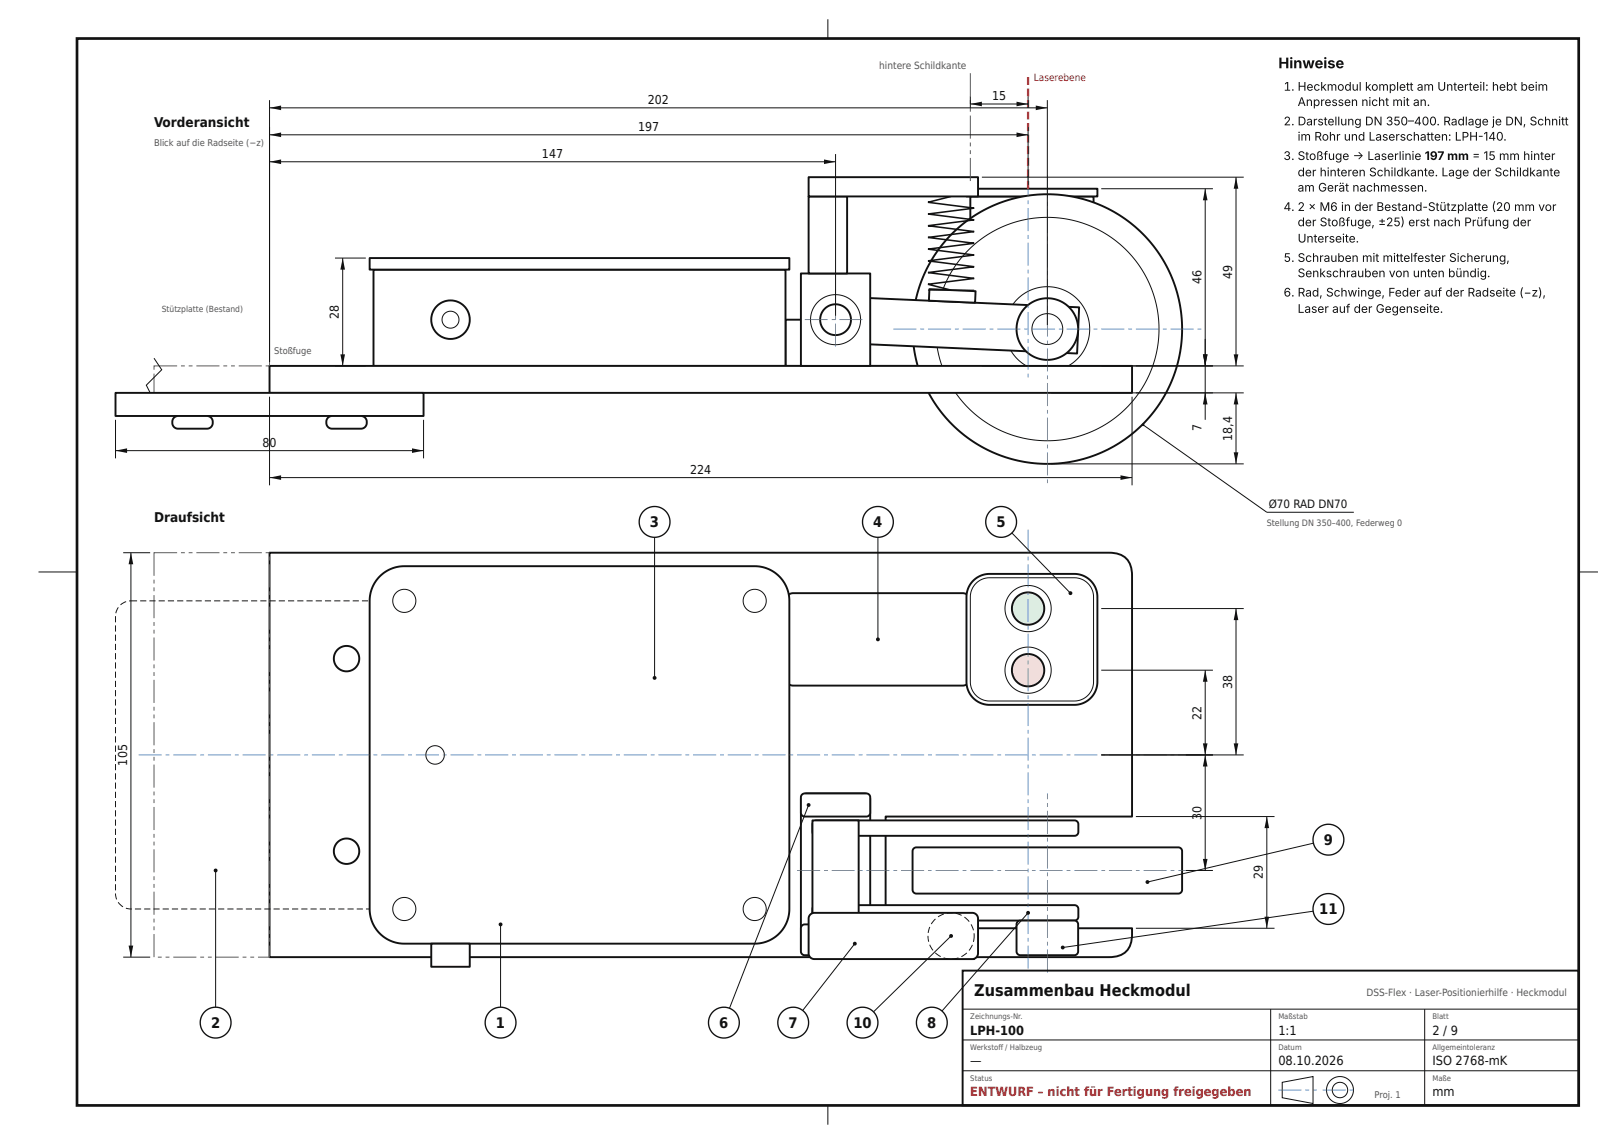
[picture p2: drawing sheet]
<svg xmlns="http://www.w3.org/2000/svg" width="420mm" height="297mm" viewBox="0 0 420 297" stroke-linecap="round" stroke-linejoin="round" font-family="sans-serif">
<path d="M252 51h32v44h-32z" fill="none" stroke="#111" stroke-width=".5"/>
<path d="M251 49h34v2h-34z" fill="#fff"/>
<path d="M251 49h34v2h-34z" fill="none" stroke="#111" stroke-width=".5"/>
<path d="M204 83h48v12h-48z" fill="#fff"/>
<path d="M204 83h48v12h-48z" fill="none" stroke="#111" stroke-width=".5"/>
<path d="M97 70h107v25h-107z" fill="#fff"/>
<path d="M97 70h107v25h-107z" fill="none" stroke="#111" stroke-width=".5"/>
<path d="M96 67h109v3h-109z" fill="#fff"/>
<path d="M96 67h109v3h-109z" fill="none" stroke="#111" stroke-width=".5"/>
<circle cx="117" cy="83" r="5" fill="#fff"/>
<circle cx="117" cy="83" r="5" fill="none" stroke="#111" stroke-width=".5"/>
<circle cx="117" cy="83" r="2.2" fill="none" stroke="#111" stroke-width=".26"/>
<circle cx="272" cy="85.4" r="35" fill="#fff"/>
<circle cx="272" cy="85.4" r="35" fill="none" stroke="#111" stroke-width=".5"/>
<g fill="none" stroke="#111" stroke-width=".26">
<circle cx="272" cy="85.4" r="11"/>
<circle cx="272" cy="85.4" r="29"/>
</g>
<path d="M47 94.9h1v.2h-1zM49 94.9h1v.2h-1zM51 94.9h6v.2h-6zM58 94.9h1v.2h-1zM60 94.9h1v.2h-1zM62 94.9h6v.2h-6zM69 94.9h1v.2h-1zM69.9 96h.2v1h-.2zM69.9 98h.2v4.1h-2.1v-.2l2 .1zM66 101.9h1v.2h-1zM64 101.9h1v.2h-1zM57 101.9h6v.2h-6zM55 101.9h1v.2h-1zM53 101.9h1v.2h-1zM46 101.9h6v.2h-6zM44 101.9h1v.2h-1zM42 101.9h1v.2h-1zM39.9 97h.2l-.1 5 1-.1v.2h-1.1zM39.9 94.9h6.1v.2l-6-.1 .1 1h-.2z" fill="#555"/>
<path d="M40 93l2 3-4 4 2 4" fill="none" stroke="#111" stroke-width=".26"/>
<path d="M70 95h224v7h-224z" fill="#fff"/>
<path d="M70 95h224v7h-224z" fill="none" stroke="#111" stroke-width=".5"/>
<path d="M30 102h80v6h-80z" fill="#fff"/>
<path d="M30 102h80v6h-80z" fill="none" stroke="#111" stroke-width=".5"/>
<path d="M45.2 108.4l.9-.4h7.6a1.66 1.66 0 0 1 1.6 1.6 1.66 1.66 0 0 1-1.6 1.7h-7.5a1.67 1.67 0 0 1-1.4-1.1 1.67 1.67 0 0 1 .4-1.8z" fill="#fff"/>
<path d="M45.2 108.4l.9-.4h7.6a1.66 1.66 0 0 1 1.6 1.6 1.66 1.66 0 0 1-1.6 1.7h-7.5a1.67 1.67 0 0 1-1.4-1.1 1.67 1.67 0 0 1 .4-1.8z" fill="none" stroke="#111" stroke-width=".5"/>
<path d="M85.2 108.4l.9-.4h7.6a1.66 1.66 0 0 1 1.6 1.6 1.66 1.66 0 0 1-1.6 1.7h-7.5a1.67 1.67 0 0 1-1.4-1.1 1.67 1.67 0 0 1 .4-1.8z" fill="#fff"/>
<path d="M85.2 108.4l.9-.4h7.6a1.66 1.66 0 0 1 1.6 1.6 1.66 1.66 0 0 1-1.6 1.7h-7.5a1.67 1.67 0 0 1-1.4-1.1 1.67 1.67 0 0 1 .4-1.8z" fill="none" stroke="#111" stroke-width=".5"/>
<path d="M211.3 76.7l69 3.1-.6 12-69-3.1z" fill="#fff"/>
<path d="M211.3 76.7l69 3.1-.6 12-69-3.1z" fill="none" stroke="#111" stroke-width=".5"/>
<path d="M241.4 75.1l12 .5-.2 3-12-.5z" fill="#fff"/>
<path d="M241.4 75.1l12 .5-.2 3-12-.5z" fill="none" stroke="#111" stroke-width=".5"/>
<path d="M208 71h18v24h-18z" fill="#fff"/>
<path d="M208 71h18v24h-18z" fill="none" stroke="#111" stroke-width=".5"/>
<circle cx="217" cy="83" r="4" fill="#fff"/>
<circle cx="217" cy="83" r="4" fill="none" stroke="#111" stroke-width=".5"/>
<g fill="none" stroke="#111" stroke-width=".26">
<path d="M241 51h12M241 75.3h12"/>
<circle cx="217" cy="83" r="6.5"/>
</g>
<path d="M247 51l-6 1.5 12 1.5-12 1.6 12 1.5-12 1.5 12 1.5-12 1.5 12 1.6-12 1.5 12 1.5-12 1.5 12 1.5-12 1.6 12 1.5-12 1.5 6 1.5" fill="none" stroke="#111" stroke-width=".4"/>
<path d="M210 51h10v20h-10z" fill="#fff"/>
<path d="M210 51h10v20h-10z" fill="none" stroke="#111" stroke-width=".5"/>
<path d="M210 46h44v5h-44z" fill="#fff"/>
<path d="M210 46h44v5h-44z" fill="none" stroke="#111" stroke-width=".5"/>
<circle cx="272" cy="85.4" r="8" fill="#fff"/>
<circle cx="272" cy="85.4" r="8" fill="none" stroke="#111" stroke-width=".5"/>
<circle cx="272" cy="85.4" r="4" fill="none" stroke="#111" stroke-width=".26"/>
<g fill="#2563a8">
<path d="M232 85.3h6v.2h-6zM239 85.3h1v.2h-1zM241 85.3h6v.2h-6zM248 85.3h1v.2h-1zM250 85.3h6v.2h-6zM257 85.3h1v.2h-1zM259 85.3h6v.2h-6zM266 85.3h1v.2h-1zM268 85.3h6v.2h-6zM275 85.3h1v.2h-1zM277 85.3h6v.2h-6zM284 85.3h1v.2h-1zM286 85.3h6v.2h-6zM293 85.3h1v.2h-1zM295 85.3h6v.2h-6zM302 85.3h1v.2h-1zM304 85.3h6v.2h-6zM311 85.3h1v.2h-1z"/>
<path d="M271.9 45.4h.2v6h-.2zM271.9 52.4h.2v1h-.2zM271.9 54.4h.2v6h-.2zM271.9 61.4h.2v1h-.2zM271.9 63.4h.2v6h-.2zM271.9 70.4h.2v1h-.2zM271.9 72.4h.2v6h-.2zM271.9 79.4h.2v1h-.2zM271.9 81.4h.2v6h-.2zM271.9 88.4h.2v1h-.2zM271.9 90.4h.2v6h-.2zM271.9 97.4h.2v1h-.2zM271.9 99.4h.2v6h-.2zM271.9 106.4h.2v1h-.2zM271.9 108.4h.2v6h-.2zM271.9 115.4h.2v1h-.2zM271.9 117.4h.2v6h-.2zM271.9 124.4h.2v1h-.2z"/>
<path d="M209 82.9h6v.2h-6zM216 82.9h1v.2h-1zM218 82.9h6v.2h-6z"/>
<path d="M216.9 75h.2v6h-.2zM216.9 82h.2v1h-.2zM216.9 84h.2v6h-.2z"/>
<path d="M266.9 45h.2v6h-.2zM266.9 52h.2v1h-.2zM266.9 54h.2v6h-.2zM266.9 61h.2v1h-.2zM266.9 63h.2v6h-.2zM266.9 70h.2v1h-.2zM266.9 72h.2v6h-.2zM266.9 79h.2v1h-.2zM266.9 81h.2v6h-.2zM266.9 88h.2v1h-.2zM266.9 90h.2v6h-.2zM266.9 97h.2v1h-.2z"/>
</g>
<path d="M266.7 47h.6v2h-.6zM266.7 44h.6v2h-.6zM266.7 41h.6v2h-.6zM266.7 38h.6v2h-.6zM266.7 35h.6v2h-.6zM266.7 32h.6v2h-.6zM266.7 29h.6v2h-.6zM266.7 26h.6v2h-.6zM266.7 23h.6v2h-.6zM266.7 20h.6v2h-.6z" fill="#d22"/>
<g fill="#555">
<path d="M251.9 19h.2v6h-.2zM251.9 26h.2v1h-.2zM251.9 28h.2v1h-.2zM251.9 30h.2v6h-.2zM251.9 37h.2v1h-.2zM251.9 39h.2v1h-.2zM251.9 41h.2v6h-.2z"/>
<path d="M69.9 85h.2v6h-.2zM69.9 92h.2v1h-.2zM69.9 94h.2v1h-.2z"/>
</g>
<path d="M70 40v54M70 42h147M217 40v42" fill="none" stroke="#111" stroke-width=".26"/>
<g fill="#111">
<path d="M70 42l3-.6v1.2z"/>
<path d="M214 41.4l3 .6-3 .6z"/>
</g>
<path d="M70 33v61M70 35h197M267 33v15" fill="none" stroke="#111" stroke-width=".26"/>
<g fill="#111">
<path d="M70 35l3-.6v1.2z"/>
<path d="M264 34.4l3 .6-3 .6z"/>
</g>
<path d="M70 26v68M70 28h202M272 26v58.4" fill="none" stroke="#111" stroke-width=".26"/>
<g fill="#111">
<path d="M70 28l3-.6v1.2z"/>
<path d="M269 27.4l3 .6-3 .6z"/>
</g>
<path d="M252 25v3M252 27h15M267 25v3" fill="none" stroke="#111" stroke-width=".26"/>
<g fill="#111">
<path d="M252 27l3-.6v1.2z"/>
<path d="M264 26.4l3 .6-3 .6z"/>
</g>
<path d="M286 49h29M313 49v46M286 95h29" fill="none" stroke="#111" stroke-width=".26"/>
<g fill="#111">
<path d="M312.4 92h1.2l-.6 3z"/>
<path d="M313 49l.6 3h-1.2z"/>
</g>
<path d="M255 46h68M321 46v49M255 95h68" fill="none" stroke="#111" stroke-width=".26"/>
<g fill="#111">
<path d="M320.4 92h1.2l-.6 3z"/>
<path d="M321 46l.6 3h-1.2z"/>
</g>
<path d="M295 95h20M313 88v21M295 102h20" fill="none" stroke="#111" stroke-width=".26"/>
<path d="M312.4 92h1.2l-.6 3z" fill="#111"/>
<path d="M313 102v3" fill="none" stroke="#111" stroke-width=".26"/>
<path d="M313 102l.6 3h-1.2z" fill="#111"/>
<path d="M273 102h50M321 102v18.4M273 120.4h50" fill="none" stroke="#111" stroke-width=".26"/>
<g fill="#111">
<path d="M321 102l.6 3h-1.2z"/>
<path d="M320.4 117.4h1.2l-.6 3z"/>
</g>
<path d="M87 67h8M89 67v28M87 95h8" fill="none" stroke="#111" stroke-width=".26"/>
<g fill="#111">
<path d="M88.4 92h1.2l-.6 3z"/>
<path d="M89 67l.6 3h-1.2z"/>
</g>
<path d="M30 109v10M30 117h80M110 109v10" fill="none" stroke="#111" stroke-width=".26"/>
<g fill="#111">
<path d="M30 117l3-.6v1.2z"/>
<path d="M107 116.4l3 .6-3 .6z"/>
</g>
<path d="M70 103v23M294 103v23M70 124h224" fill="none" stroke="#111" stroke-width=".26"/>
<g fill="#111">
<path d="M70 124l3-.6v1.2z"/>
<path d="M291 123.4l3 .6-3 .6z"/>
</g>
<path d="M296.8 110.3l32.2 22.7h22.6" fill="none" stroke="#111" stroke-width=".26"/>
<circle cx="296.8" cy="110.3" r=".35" fill="#111"/>
<path d="M70 143.5h218a5.3 5.3 0 0 1 6 6v62.5h-64v29h64a7.4 7.4 0 0 1-1.5 6 5.9 5.9 0 0 1-4.5 1.5h-218z" fill="#fff"/>
<path d="M70 143.5h218a5.3 5.3 0 0 1 6 6v62.5h-64v29h64a7.4 7.4 0 0 1-1.5 6 5.9 5.9 0 0 1-4.5 1.5h-218z" fill="none" stroke="#111" stroke-width=".5"/>
<path d="M47 143.4h1v.2h-1zM49 143.4h1v.2h-1zM51 143.4h6v.2h-6zM58 143.4h1v.2h-1zM60 143.4h1v.2h-1zM62 143.4h6v.2h-6zM69 143.4h1v.2h-1zM69.9 144.5h.2v1h-.2zM69.9 146.5h.2v6h-.2zM69.9 153.5h.2v1h-.2zM69.9 155.5h.2v1h-.2zM69.9 157.5h.2v6h-.2zM69.9 164.5h.2v1h-.2zM69.9 166.5h.2v1h-.2zM69.9 168.5h.2v6h-.2zM69.9 175.5h.2v1h-.2zM69.9 177.5h.2v1h-.2zM69.9 179.5h.2v6h-.2zM69.9 186.5h.2v1h-.2zM69.9 188.5h.2v1h-.2zM69.9 190.5h.2v6h-.2zM69.9 197.5h.2v1h-.2zM69.9 199.5h.2v1h-.2zM69.9 201.5h.2v6h-.2zM69.9 208.5h.2v1h-.2zM69.9 210.5h.2v1h-.2zM69.9 212.5h.2v6h-.2zM69.9 219.5h.2v1h-.2zM69.9 221.5h.2v1h-.2zM69.9 223.5h.2v6h-.2zM69.9 230.5h.2v1h-.2zM69.9 232.5h.2v1h-.2zM69.9 234.5h.2v6h-.2zM69.9 241.5h.2v1h-.2zM69.9 243.5h.2v1h-.2zM67 248.4l3 .1-.1-3h.2v3.1h-3.1zM65 248.4h1v.2h-1zM63 248.4h1v.2h-1zM56 248.4h6v.2h-6zM54 248.4h1v.2h-1zM52 248.4h1v.2h-1zM45 248.4h6v.2h-6zM43 248.4h1v.2h-1zM41 248.4h1v.2h-1zM39.9 242.5h.2v6h-.2zM39.9 240.5h.2v1h-.2zM39.9 238.5h.2v1h-.2zM39.9 231.5h.2v6h-.2zM39.9 229.5h.2v1h-.2zM39.9 227.5h.2v1h-.2zM39.9 220.5h.2v6h-.2zM39.9 218.5h.2v1h-.2zM39.9 216.5h.2v1h-.2zM39.9 209.5h.2v6h-.2zM39.9 207.5h.2v1h-.2zM39.9 205.5h.2v1h-.2zM39.9 198.5h.2v6h-.2zM39.9 196.5h.2v1h-.2zM39.9 194.5h.2v1h-.2zM39.9 187.5h.2v6h-.2zM39.9 185.5h.2v1h-.2zM39.9 183.5h.2v1h-.2zM39.9 176.5h.2v6h-.2zM39.9 174.5h.2v1h-.2zM39.9 172.5h.2v1h-.2zM39.9 165.5h.2v6h-.2zM39.9 163.5h.2v1h-.2zM39.9 161.5h.2v1h-.2zM39.9 154.5h.2v6h-.2zM39.9 152.5h.2v1h-.2zM39.9 150.5h.2v1h-.2zM39.9 143.4h6.1v.2l-6-.1 .1 6h-.2z" fill="#555"/>
<circle cx="90" cy="221" r="3.3" fill="#fff"/>
<circle cx="90" cy="221" r="3.3" fill="none" stroke="#111" stroke-width=".5"/>
<circle cx="90" cy="171" r="3.3" fill="#fff"/>
<circle cx="90" cy="171" r="3.3" fill="none" stroke="#111" stroke-width=".5"/>
<circle cx="152" cy="234" r="2.75" fill="#fff"/>
<circle cx="152" cy="234" r="2.75" fill="none" stroke="#111" stroke-width=".5"/>
<circle cx="152" cy="158" r="2.75" fill="#fff"/>
<circle cx="152" cy="158" r="2.75" fill="none" stroke="#111" stroke-width=".5"/>
<circle cx="197" cy="234" r="2.75" fill="#fff"/>
<circle cx="197" cy="234" r="2.75" fill="none" stroke="#111" stroke-width=".5"/>
<circle cx="197" cy="158" r="2.75" fill="#fff"/>
<circle cx="197" cy="158" r="2.75" fill="none" stroke="#111" stroke-width=".5"/>
<circle cx="258" cy="166" r="2.75" fill="#fff"/>
<circle cx="258" cy="166" r="2.75" fill="none" stroke="#111" stroke-width=".5"/>
<circle cx="278" cy="166" r="2.75" fill="#fff"/>
<circle cx="278" cy="166" r="2.75" fill="none" stroke="#111" stroke-width=".5"/>
<circle cx="217" cy="244" r="2.75" fill="#fff"/>
<circle cx="217" cy="244" r="2.75" fill="none" stroke="#111" stroke-width=".5"/>
<circle cx="217" cy="209" r="2.25" fill="#fff"/>
<circle cx="217" cy="209" r="2.25" fill="none" stroke="#111" stroke-width=".5"/>
<path d="M36.4 155.9h1.6v.2h-1.6zM38.8 155.9h1.6v.2h-1.6zM41.2 155.9h1.6v.2h-1.6zM43.6 155.9h1.6v.2h-1.6zM46 155.9h1.6v.2h-1.6zM48.4 155.9h1.6v.2h-1.6zM50.8 155.9h1.6v.2h-1.6zM53.2 155.9h1.6v.2h-1.6zM55.6 155.9h1.6v.2h-1.6zM58 155.9h1.6v.2h-1.6zM60.4 155.9h1.6v.2h-1.6zM62.8 155.9h1.6v.2h-1.6zM65.2 155.9h1.6v.2h-1.6zM67.6 155.9h1.6v.2h-1.6zM70 155.9h1.6v.2h-1.6zM72.4 155.9h1.6v.2h-1.6zM74.8 155.9h1.6v.2h-1.6zM77.2 155.9h1.6v.2h-1.6zM79.6 155.9h1.6v.2h-1.6zM82 155.9h1.6v.2h-1.6zM84.4 155.9h1.6v.2h-1.6zM86.8 155.9h1.6v.2h-1.6zM89.2 155.9h1.6v.2h-1.6zM91.6 155.9h1.6v.2h-1.6zM94 155.9h1.6v.2h-1.6zM96.4 155.9h1.6v.2h-1.6zM98.8 155.9h1.6v.2h-1.6zM101.2 155.9h1.6v.2h-1.6zM103.6 155.9h1.6v.2h-1.6zM106 155.9l1.6 .3-.1 .2-1.5-.3zM108.4 156.6l1.2 1.3-.3 .1-1.1-1.2zM109.7 158.8l.2-.1 .2 1.6h-.2zM109.9 161.1h.2v1.6h-.2zM109.9 163.5h.2v1.6h-.2zM109.9 165.9h.2v1.6h-.2zM109.9 168.3h.2v1.6h-.2zM109.9 170.7h.2v1.6h-.2zM109.9 173.1h.2v1.6h-.2zM109.9 175.5h.2v1.6h-.2zM109.9 177.9h.2v1.6h-.2zM109.9 180.3h.2v1.6h-.2zM109.9 182.7h.2v1.6h-.2zM109.9 185.1h.2v1.6h-.2zM109.9 187.5h.2v1.6h-.2zM109.9 189.9h.2v1.6h-.2zM109.9 192.3h.2v1.6h-.2zM109.9 194.7h.2v1.6h-.2zM109.9 197.1h.2v1.6h-.2zM109.9 199.5h.2v1.6h-.2zM109.9 201.9h.2v1.6h-.2zM109.9 204.3h.2v1.6h-.2zM109.9 206.7h.2v1.6h-.2zM109.9 209.1h.2v1.6h-.2zM109.9 211.5h.2v1.6h-.2zM109.9 213.9h.2v1.6h-.2zM109.9 216.3h.2v1.6h-.2zM109.9 218.7h.2v1.6h-.2zM109.9 221.1h.2v1.6h-.2zM109.9 223.5h.2v1.6h-.2zM109.9 225.9h.2v1.6h-.2zM109.9 228.3h.2v1.6h-.2zM109.9 230.7h.2v1.6l-.2-.1zM109.7 233l.3 .1-.1 .4-.7 1.1-.2-.2zM107 235.8l1.4-.8 .2 .2-1.2 .7-.4 .1zM104.6 235.9h1.6v.2h-1.6zM102.2 235.9h1.6v.2h-1.6zM99.8 235.9h1.6v.2h-1.6zM97.4 235.9h1.6v.2h-1.6zM95 235.9h1.6v.2h-1.6zM92.6 235.9h1.6v.2h-1.6zM90.2 235.9h1.6v.2h-1.6zM87.8 235.9h1.6v.2h-1.6zM85.4 235.9h1.6v.2h-1.6zM83 235.9h1.6v.2h-1.6zM80.6 235.9h1.6v.2h-1.6zM78.2 235.9h1.6v.2h-1.6zM75.8 235.9h1.6v.2h-1.6zM73.4 235.9h1.6v.2h-1.6zM71 235.9h1.6v.2h-1.6zM68.6 235.9h1.6v.2h-1.6zM66.2 235.9h1.6v.2h-1.6zM63.8 235.9h1.6v.2h-1.6zM61.4 235.9h1.6v.2h-1.6zM59 235.9h1.6v.2h-1.6zM56.6 235.9h1.6v.2h-1.6zM54.2 235.9h1.6v.2h-1.6zM51.8 235.9h1.6v.2h-1.6zM49.4 235.9h1.6v.2h-1.6zM47 235.9h1.6v.2h-1.6zM44.6 235.9h1.6v.2h-1.6zM42.2 235.9h1.6v.2h-1.6zM39.8 235.9h1.6v.2h-1.6zM37.4 235.9h1.6v.2h-1.6zM35 235.9h1.6v.2h-1.6zM32.7 235.7l1.5 .2v.2l-1.5-.2zM30.6 234.3l.2-.1 1.2 1.1-.1 .2zM29.9 232h.2l.3 1.5-.2 .1zM29.9 229.6h.2v1.6h-.2zM29.9 227.2h.2v1.6h-.2zM29.9 224.8h.2v1.6h-.2zM29.9 222.4h.2v1.6h-.2zM29.9 220h.2v1.6h-.2zM29.9 217.6h.2v1.6h-.2zM29.9 215.2h.2v1.6h-.2zM29.9 212.8h.2v1.6h-.2zM29.9 210.4h.2v1.6h-.2zM29.9 208h.2v1.6h-.2zM29.9 205.6h.2v1.6h-.2zM29.9 203.2h.2v1.6h-.2zM29.9 200.8h.2v1.6h-.2zM29.9 198.4h.2v1.6h-.2zM29.9 196h.2v1.6h-.2zM29.9 193.6h.2v1.6h-.2zM29.9 191.2h.2v1.6h-.2zM29.9 188.8h.2v1.6h-.2zM29.9 186.4h.2v1.6h-.2zM29.9 184h.2v1.6h-.2zM29.9 181.6h.2v1.6h-.2zM29.9 179.2h.2v1.6h-.2zM29.9 176.8h.2v1.6h-.2zM29.9 174.4h.2v1.6h-.2zM29.9 172h.2v1.6h-.2zM29.9 169.6h.2v1.6h-.2zM29.9 167.2h.2v1.6h-.2zM29.9 164.8h.2v1.6h-.2zM29.9 162.4h.2v1.6h-.2zM29.9 160h.2v1.6h-.2zM30.6 157.6l.2 .2-.6 1.4h-.2zM31.2 157l1.5-.9 .1 .2-1.4 .8zM33.5 155.9h2.1v.2l-2 .1z" fill="#111"/>
<path d="M204.6 154.6l.6-.4 .8-.2h44a2 2 0 0 1 2 2v20a2 2 0 0 1-2 2h-44a2 2 0 0 1-2-2v-20l.2-.8z" fill="#fff"/>
<path d="M204.6 154.6l.6-.4 .8-.2h44a2 2 0 0 1 2 2v20a2 2 0 0 1-2 2h-44a2 2 0 0 1-2-2v-20l.2-.8z" fill="none" stroke="#111" stroke-width=".5"/>
<path d="M208.4 206.4l1.1-.4h15a1.5 1.5 0 0 1 1.5 1.5v39a1.5 1.5 0 0 1-1.5 1.5h-15a1.5 1.5 0 0 1-1.5-1.5v-39z" fill="#fff"/>
<path d="M208.4 206.4l1.1-.4h15a1.5 1.5 0 0 1 1.5 1.5v39a1.5 1.5 0 0 1-1.5 1.5h-15a1.5 1.5 0 0 1-1.5-1.5v-39z" fill="none" stroke="#111" stroke-width=".5"/>
<path d="M211.3 235.3l.7-.3h67.1a1 1 0 0 1 1 1v2a1 1 0 0 1-1 1h-67.1a1 1 0 0 1-1-1v-2.2z" fill="#fff"/>
<path d="M211.3 235.3l.7-.3h67.1a1 1 0 0 1 1 1v2a1 1 0 0 1-1 1h-67.1a1 1 0 0 1-1-1v-2.2z" fill="none" stroke="#111" stroke-width=".5"/>
<path d="M211.3 213.3l.7-.3h67.1a1 1 0 0 1 1 1v2a1 1 0 0 1-1 1h-67.1a1 1 0 0 1-1-1v-2.2z" fill="#fff"/>
<path d="M211.3 213.3l.7-.3h67.1a1 1 0 0 1 1 1v2a1 1 0 0 1-1 1h-67.1a1 1 0 0 1-1-1v-2.2z" fill="none" stroke="#111" stroke-width=".5"/>
<path d="M211 213h12v26h-12z" fill="#fff"/>
<path d="M211 213h12v26h-12z" fill="none" stroke="#111" stroke-width=".5"/>
<path d="M241 239h12v10h-12z" fill="#fff"/>
<path d="M241 239h12v10h-12z" fill="none" stroke="#111" stroke-width=".5"/>
<path d="M208.3 240.3l.7-.3h16a1 1 0 0 1 1 1v6a1 1 0 0 1-1 1h-16a1 1 0 0 1-1-1v-6z" fill="#fff"/>
<path d="M208.3 240.3l.7-.3h16a1 1 0 0 1 1 1v6a1 1 0 0 1-1 1h-16a1 1 0 0 1-1-1v-6z" fill="none" stroke="#111" stroke-width=".5"/>
<path d="M208.3 206.3l.7-.3h16a1 1 0 0 1 1 1v4a1 1 0 0 1-1 1h-16a1 1 0 0 1-1-1v-4z" fill="#fff"/>
<path d="M208.3 206.3l.7-.3h16a1 1 0 0 1 1 1v4a1 1 0 0 1-1 1h-16a1 1 0 0 1-1-1v-4z" fill="none" stroke="#111" stroke-width=".5"/>
<path d="M237.3 220.3l.7-.3h68a1 1 0 0 1 1 1v10a1 1 0 0 1-1 1h-68a1 1 0 0 1-1-1v-10z" fill="#fff"/>
<path d="M237.3 220.3l.7-.3h68a1 1 0 0 1 1 1v10a1 1 0 0 1-1 1h-68a1 1 0 0 1-1-1v-10z" fill="none" stroke="#111" stroke-width=".5"/>
<path d="M264.3 239.3l.7-.3h14a1 1 0 0 1 1 1v7a1 1 0 0 1-1 1h-14a1 1 0 0 1-1-1v-7z" fill="#fff"/>
<path d="M264.3 239.3l.7-.3h14a1 1 0 0 1 1 1v7a1 1 0 0 1-1 1h-14a1 1 0 0 1-1-1v-7z" fill="none" stroke="#111" stroke-width=".5"/>
<path d="M98.6 149.6a9 9 0 0 1 6.4-2.6h91a9 9 0 0 1 9 9v80a9 9 0 0 1-9 9h-91a9 9 0 0 1-9-9v-80a9 9 0 0 1 2.6-6.4z" fill="#fff"/>
<path d="M98.6 149.6a9 9 0 0 1 6.4-2.6h91a9 9 0 0 1 9 9v80a9 9 0 0 1-9 9h-91a9 9 0 0 1-9-9v-80a9 9 0 0 1 2.6-6.4z" fill="none" stroke="#111" stroke-width=".5"/>
<g fill="none" stroke="#111" stroke-width=".26">
<circle cx="105" cy="156" r="3"/>
<circle cx="196" cy="156" r="3"/>
<circle cx="113" cy="196" r="2.4"/>
<circle cx="105" cy="236" r="3"/>
<circle cx="196" cy="236" r="3"/>
</g>
<path d="M112 245h10v6h-10z" fill="#fff"/>
<path d="M112 245h10v6h-10z" fill="none" stroke="#111" stroke-width=".5"/>
<path d="M252.8 150.8a6 6 0 0 1 4.2-1.8h22a6 6 0 0 1 6 6v22a6 6 0 0 1-6 6h-22a6 6 0 0 1-6-6v-22a6 6 0 0 1 1.8-4.2z" fill="#fff"/>
<path d="M252.8 150.8a6 6 0 0 1 4.2-1.8h22a6 6 0 0 1 6 6v22a6 6 0 0 1-6 6h-22a6 6 0 0 1-6-6v-22a6 6 0 0 1 1.8-4.2z" fill="none" stroke="#111" stroke-width=".5"/>
<path d="M253.5 151.5l1.3-1 1.9-.5h22.3a5 5 0 0 1 5 5v22a5 5 0 0 1-5 5h-22a5 5 0 0 1-5-5v-22.3l.5-1.9z" fill="none" stroke="#111" stroke-width=".26"/>
<circle cx="267" cy="174" r="4.2" fill="#ffd9d4"/>
<circle cx="267" cy="174" r="4.2" fill="none" stroke="#111" stroke-width=".5"/>
<circle cx="267" cy="174" r="6" fill="none" stroke="#111" stroke-width=".26"/>
<circle cx="267" cy="158" r="4.2" fill="#d4f5dc"/>
<circle cx="267" cy="158" r="4.2" fill="none" stroke="#111" stroke-width=".5"/>
<circle cx="267" cy="158" r="6" fill="none" stroke="#111" stroke-width=".26"/>
<path d="M210.4 237.4l1.1-.4h41a1.5 1.5 0 0 1 1.5 1.5v9a1.5 1.5 0 0 1-1.5 1.5h-41a1.5 1.5 0 0 1-1.5-1.5v-9z" fill="#fff"/>
<path d="M210.4 237.4l1.1-.4h41a1.5 1.5 0 0 1 1.5 1.5v9a1.5 1.5 0 0 1-1.5 1.5h-41a1.5 1.5 0 0 1-1.5-1.5v-9z" fill="none" stroke="#111" stroke-width=".5"/>
<path d="M252.4 245.3l.3 .1-.9 1.4-.2-.1zM249.6 248.3l1.4-1 .2 .2-1.5 1zM247.4 248.9l1.5-.3v.2l-1.5 .3zM245.1 248.6l1.5 .3v.2l-1.6-.3zM243 247.3l1.4 .9-.2 .3-1.4-1zM241.3 245.3l.3-.1 .8 1.5-.2 .1zM240.9 243h.2l.2 1.5h-.2zM241.4 240.6l.2 .1-.4 1.5h-.3zM242.5 238.8l.4-.3 .1 .2-1 1.3-.3-.2zM243.5 237.9l1.6-.7 .1 .2-1.5 .7zM245.9 237l1.5-.1v.2l-1.5 .1zM248.2 237l1.6 .5-.1 .3-1.5-.6zM250.5 238l1.3 1.2-.2 .2-1.2-1.2zM252.1 240.1l.2-.2 .6 1.6-.2 .1zM252.8 242.3h.3v.5l-.2 1.8-.2-.1z" fill="#111"/>
<g fill="#2563a8">
<path d="M36 195.9h6v.2h-6zM43 195.9h1v.2h-1zM45 195.9h6v.2h-6zM52 195.9h1v.2h-1zM54 195.9h6v.2h-6zM61 195.9h1v.2h-1zM63 195.9h6v.2h-6zM70 195.9h1v.2h-1zM72 195.9h6v.2h-6zM79 195.9h1v.2h-1zM81 195.9h6v.2h-6zM88 195.9h1v.2h-1zM90 195.9h6v.2h-6zM97 195.9h1v.2h-1zM99 195.9h6v.2h-6zM106 195.9h1v.2h-1zM108 195.9h6v.2h-6zM115 195.9h1v.2h-1zM117 195.9h6v.2h-6zM124 195.9h1v.2h-1zM126 195.9h6v.2h-6zM133 195.9h1v.2h-1zM135 195.9h6v.2h-6zM142 195.9h1v.2h-1zM144 195.9h6v.2h-6zM151 195.9h1v.2h-1zM153 195.9h6v.2h-6zM160 195.9h1v.2h-1zM162 195.9h6v.2h-6zM169 195.9h1v.2h-1zM171 195.9h6v.2h-6zM178 195.9h1v.2h-1zM180 195.9h6v.2h-6zM187 195.9h1v.2h-1zM189 195.9h6v.2h-6zM196 195.9h1v.2h-1zM198 195.9h6v.2h-6zM205 195.9h1v.2h-1zM207 195.9h6v.2h-6zM214 195.9h1v.2h-1zM216 195.9h6v.2h-6zM223 195.9h1v.2h-1zM225 195.9h6v.2h-6zM232 195.9h1v.2h-1zM234 195.9h6v.2h-6zM241 195.9h1v.2h-1zM243 195.9h6v.2h-6zM250 195.9h1v.2h-1zM252 195.9h6v.2h-6zM259 195.9h1v.2h-1zM261 195.9h6v.2h-6zM268 195.9h1v.2h-1zM270 195.9h6v.2h-6zM277 195.9h1v.2h-1zM279 195.9h6v.2h-6zM286 195.9h1v.2h-1zM288 195.9h6v.2h-6zM295 195.9h1v.2h-1zM297 195.9h6v.2h-6zM304 195.9h1v.2h-1zM306 195.9h6v.2h-6z"/>
<path d="M266.9 137.5h.2v6h-.2zM266.9 144.5h.2v1h-.2zM266.9 146.5h.2v6h-.2zM266.9 153.5h.2v1h-.2zM266.9 155.5h.2v6h-.2zM266.9 162.5h.2v1h-.2zM266.9 164.5h.2v6h-.2zM266.9 171.5h.2v1h-.2zM266.9 173.5h.2v6h-.2zM266.9 180.5h.2v1h-.2zM266.9 182.5h.2v6h-.2zM266.9 189.5h.2v1h-.2zM266.9 191.5h.2v6h-.2zM266.9 198.5h.2v1h-.2zM266.9 200.5h.2v6h-.2zM266.9 207.5h.2v1h-.2zM266.9 209.5h.2v6h-.2zM266.9 216.5h.2v1h-.2zM266.9 218.5h.2v6h-.2zM266.9 225.5h.2v1h-.2zM266.9 227.5h.2v6h-.2zM266.9 234.5h.2v1h-.2zM266.9 236.5h.2v6h-.2zM266.9 243.5h.2v1h-.2zM266.9 245.5h.2v6h-.2z"/>
<path d="M271.9 246.5h.2v6h-.2zM271.9 244.5h.2v1h-.2zM271.9 237.5h.2v6h-.2zM271.9 235.5h.2v1h-.2zM271.9 228.5h.2v6h-.2zM271.9 226.5h.2v1h-.2zM271.9 219.5h.2v6h-.2zM271.9 217.5h.2v1h-.2zM271.9 210.5h.2v6h-.2zM271.9 208.5h.2v1h-.2zM271.9 206h.2v1.5h-.2z"/>
<path d="M207 225.9h6v.2h-6zM214 225.9h1v.2h-1zM216 225.9h6v.2h-6zM223 225.9h1v.2h-1zM225 225.9h6v.2h-6zM232 225.9h1v.2h-1zM234 225.9h6v.2h-6zM241 225.9h1v.2h-1zM243 225.9h6v.2h-6zM250 225.9h1v.2h-1zM252 225.9h6v.2h-6zM259 225.9h1v.2h-1zM261 225.9h6v.2h-6zM268 225.9h1v.2h-1zM270 225.9h6v.2h-6zM277 225.9h1v.2h-1zM279 225.9h6v.2h-6zM286 225.9h1v.2h-1zM288 225.9h6v.2h-6zM295 225.9h1v.2h-1zM297 225.9h6v.2h-6zM304 225.9h1v.2h-1zM306 225.9h6v.2h-6z"/>
</g>
<path d="M32 143.5h7M34 143.5v105M32 248.5h7" fill="none" stroke="#111" stroke-width=".26"/>
<g fill="#111">
<path d="M34 143.5l.6 3h-1.2z"/>
<path d="M33.4 245.5h1.2l-.6 3z"/>
</g>
<path d="M286 174h29M313 174v22M286 196h29" fill="none" stroke="#111" stroke-width=".26"/>
<g fill="#111">
<path d="M312.4 193h1.2l-.6 3z"/>
<path d="M313 174l.6 3h-1.2z"/>
</g>
<path d="M286 158h37M321 158v38M286 196h37" fill="none" stroke="#111" stroke-width=".26"/>
<g fill="#111">
<path d="M320.4 193h1.2l-.6 3z"/>
<path d="M321 158l.6 3h-1.2z"/>
</g>
<path d="M308 196h7M313 196v30M308 226h7" fill="none" stroke="#111" stroke-width=".26"/>
<g fill="#111">
<path d="M313 196l.6 3h-1.2z"/>
<path d="M312.4 223h1.2l-.6 3z"/>
</g>
<path d="M295 212h36M329 212v29M295 241h36" fill="none" stroke="#111" stroke-width=".26"/>
<g fill="#111">
<path d="M329 212l.6 3h-1.2z"/>
<path d="M328.4 238h1.2l-.6 3z"/>
</g>
<path d="M130 240v21.5" fill="none" stroke="#111" stroke-width=".26"/>
<circle cx="130" cy="240" r=".5" fill="#111"/>
<circle cx="130" cy="265.5" r="4" fill="#fff"/>
<circle cx="130" cy="265.5" r="4" fill="none" stroke="#111" stroke-width=".35"/>
<path d="M56 226v35.5" fill="none" stroke="#111" stroke-width=".26"/>
<circle cx="56" cy="226" r=".5" fill="#111"/>
<circle cx="56" cy="265.5" r="4" fill="#fff"/>
<circle cx="56" cy="265.5" r="4" fill="none" stroke="#111" stroke-width=".35"/>
<path d="M210 209l-20.6 52.8" fill="none" stroke="#111" stroke-width=".26"/>
<circle cx="210" cy="209" r=".5" fill="#111"/>
<circle cx="188" cy="265.5" r="4" fill="#fff"/>
<circle cx="188" cy="265.5" r="4" fill="none" stroke="#111" stroke-width=".35"/>
<path d="M222 245l-13.5 17.3" fill="none" stroke="#111" stroke-width=".26"/>
<circle cx="222" cy="245" r=".5" fill="#111"/>
<circle cx="206" cy="265.5" r="4" fill="#fff"/>
<circle cx="206" cy="265.5" r="4" fill="none" stroke="#111" stroke-width=".35"/>
<path d="M247 243l-20.1 19.7" fill="none" stroke="#111" stroke-width=".26"/>
<circle cx="247" cy="243" r=".5" fill="#111"/>
<circle cx="224" cy="265.5" r="4" fill="#fff"/>
<circle cx="224" cy="265.5" r="4" fill="none" stroke="#111" stroke-width=".35"/>
<path d="M267 237l-22.4 25.5" fill="none" stroke="#111" stroke-width=".26"/>
<circle cx="267" cy="237" r=".5" fill="#111"/>
<circle cx="242" cy="265.5" r="4" fill="#fff"/>
<circle cx="242" cy="265.5" r="4" fill="none" stroke="#111" stroke-width=".35"/>
<path d="M170 139.5v36.5" fill="none" stroke="#111" stroke-width=".26"/>
<circle cx="170" cy="176" r=".5" fill="#111"/>
<circle cx="170" cy="135.5" r="4" fill="#fff"/>
<circle cx="170" cy="135.5" r="4" fill="none" stroke="#111" stroke-width=".35"/>
<path d="M228 139.5v26.5" fill="none" stroke="#111" stroke-width=".26"/>
<circle cx="228" cy="166" r=".5" fill="#111"/>
<circle cx="228" cy="135.5" r="4" fill="#fff"/>
<circle cx="228" cy="135.5" r="4" fill="none" stroke="#111" stroke-width=".35"/>
<path d="M262.8 138.4l15.2 15.6" fill="none" stroke="#111" stroke-width=".26"/>
<circle cx="278" cy="154" r=".5" fill="#111"/>
<circle cx="260" cy="135.5" r="4" fill="#fff"/>
<circle cx="260" cy="135.5" r="4" fill="none" stroke="#111" stroke-width=".35"/>
<path d="M341.1 218.9l-43.1 10.1" fill="none" stroke="#111" stroke-width=".26"/>
<circle cx="298" cy="229" r=".5" fill="#111"/>
<circle cx="345" cy="218" r="4" fill="#fff"/>
<circle cx="345" cy="218" r="4" fill="none" stroke="#111" stroke-width=".35"/>
<path d="M341 236.6l-65 9.4" fill="none" stroke="#111" stroke-width=".26"/>
<circle cx="276" cy="246" r=".5" fill="#111"/>
<circle cx="345" cy="236" r="4" fill="#fff"/>
<circle cx="345" cy="236" r="4" fill="none" stroke="#111" stroke-width=".35"/>
<path d="M20 10h390v277h-390z" fill="none" stroke="#111" stroke-width=".7" stroke-linecap="butt"/>
<path d="M215 5v5M10 148.5h10M410 148.5h5M250 262h160M250 270h160M250 278h160M330 262v25M370 262v25M215 287v5M333 281l8-1.5v7l-8-1.5z" fill="none" stroke="#111" stroke-width=".26"/>
<path d="M250 252h160v35h-160z" fill="none" stroke="#111" stroke-width=".5"/>
<path d="M332 282.9h6v.2h-6zM339 282.9h1v.2h-1zM341 282.9h1v.2h-1z" fill="#2563a8"/>
<g fill="none" stroke="#111" stroke-width=".26">
<circle cx="348" cy="283" r="3.5"/>
<circle cx="348" cy="283" r="2"/>
</g>
<path d="M343.5 282.9h6v.2h-6zM350.5 282.9h1v.2h-1z" fill="#2563a8"/>
<text font-size="4.2" fill="#111" x="253" y="258.6">Zusammenbau Heckmodul</text>
<g font-size="3.8" fill="#111">
<text x="332" y="17.7">Hinweise</text>
<text x="168.8" y="136.8">3</text>
<text x="226.8" y="136.8">4</text>
<text x="258.8" y="136.8">5</text>
<text x="343.8" y="219.3">9</text>
<text x="342.6" y="237.3">11</text>
<text x="54.8" y="266.8">2</text>
<text x="128.8" y="266.8">1</text>
<text x="186.8" y="266.8">6</text>
<text x="204.8" y="266.8">7</text>
<text x="221.6" y="266.8">10</text>
<text x="240.8" y="266.8">8</text>
</g>
<g font-size="3.5" fill="#111">
<text x="40" y="33">Vorderansicht</text>
<text x="40" y="135.5">Draufsicht</text>
</g>
<g font-size="3.3" fill="#111">
<text x="252" y="268.6">LPH-100</text>
<text x="332" y="268.6">1:1</text>
<text x="372" y="268.6">2 / 9</text>
<text x="252" y="276.6">—</text>
<text x="332" y="276.6">08.10.2026</text>
<text x="372" y="276.6">ISO 2768-mK</text>
<text x="372" y="284.6">mm</text>
</g>
<text font-size="3.3" fill="#c0262d" x="252" y="284.6">ENTWURF – nicht für Fertigung freigegeben</text>
<g font-size="3.2" fill="#111">
<text x="168.3" y="27">202</text>
<text x="257.7" y="26">15</text>
<text x="165.8" y="34">197</text>
<text x="140.8" y="41">147</text>
<text x="312" y="73.8" transform="rotate(-90 312 73.8)">46</text>
<text x="320" y="72.3" transform="rotate(-90 320 72.3)">49</text>
<text x="88" y="82.8" transform="rotate(-90 88 82.8)">28</text>
<text x="312" y="111.8" transform="rotate(-90 312 111.8)">7</text>
<text x="68.2" y="116">80</text>
<text x="320" y="114.4" transform="rotate(-90 320 114.4)">18,4</text>
<text x="179.3" y="123">224</text>
<text x="320" y="178.8" transform="rotate(-90 320 178.8)">38</text>
<text x="312" y="186.8" transform="rotate(-90 312 186.8)">22</text>
<text x="33" y="198.7" transform="rotate(-90 33 198.7)">105</text>
<text x="312" y="212.8" transform="rotate(-90 312 212.8)">30</text>
<text x="328" y="228.3" transform="rotate(-90 328 228.3)">29</text>
</g>
<g font-size="3.1" fill="#111">
<text x="333.3" y="23.5">1 . Heckmodul komplett am Unterteil: hebt beim</text>
<text x="337" y="27.5">Anpressen nicht mit an.</text>
<text x="333.3" y="32.5">2 . Darstellung DN 350–400. Radlage je DN, Schnitt</text>
<text x="333.3" y="41.5">3. Stoßfuge → Laserlinie 197 mm = 15 mm hinter</text>
<text x="337" y="36.5">im Rohr und Laserschatten: LPH-140.</text>
<text x="337" y="45.8">der hinteren Schildkante. Lage der Schildkante</text>
<text x="337" y="49.7">am Gerät nachmessen.</text>
<text x="333.3" y="54.8">4. 2 × M6 in der Bestand-Stützplatte (20 mm vor</text>
<text x="337" y="58.7">der Stoßfuge, ± 25) erst nach Prüfung der</text>
<text x="337" y="63">Unterseite.</text>
<text x="333.3" y="68">5 . Schrauben mit mittelfester Sicherung,</text>
<text x="337" y="72">Senkschrauben von unten bündig.</text>
<text x="333.3" y="77">6. Rad, Schwinge, Feder auf der Radseite (−z),</text>
<text x="337" y="81.2">Laser auf der Gegenseite.</text>
</g>
<text font-size="3" fill="#111" x="329.5" y="132">Ø70 RAD DN70</text>
<g font-size="2.6" fill="#555">
<text x="228.3" y="18">hintere Schildkante</text>
<text x="354.9" y="258.6">DSS-Flex · Laser-Positionierhilfe · Heckmodul</text>
</g>
<text font-size="2.6" fill="#c0262d" x="268.5" y="21">Laserebene</text>
<g font-size="2.4" fill="#555">
<text x="40" y="38">Blick auf die Radseite (−z)</text>
<text x="71.2" y="92">Stoßfuge</text>
<text x="357" y="285.2">Proj. 1</text>
</g>
<text font-size="2.3" fill="#555" x="329" y="136.6">Stellung DN 350–400, Federweg 0</text>
<text font-size="2.2" fill="#555" x="42" y="81">Stützplatte (Bestand)</text>
<g font-size="2" fill="#555">
<text x="252" y="264.6">Zeichnungs-Nr.</text>
<text x="332" y="264.6">Maßstab</text>
<text x="372" y="264.6">Blatt</text>
<text x="252" y="272.6">Werkstoff / Halbzeug</text>
<text x="332" y="272.6">Datum</text>
<text x="372" y="272.6">Allgemeintoleranz</text>
<text x="252" y="280.6">Status</text>
<text x="372" y="280.6">Maße</text>
</g>
</svg>
